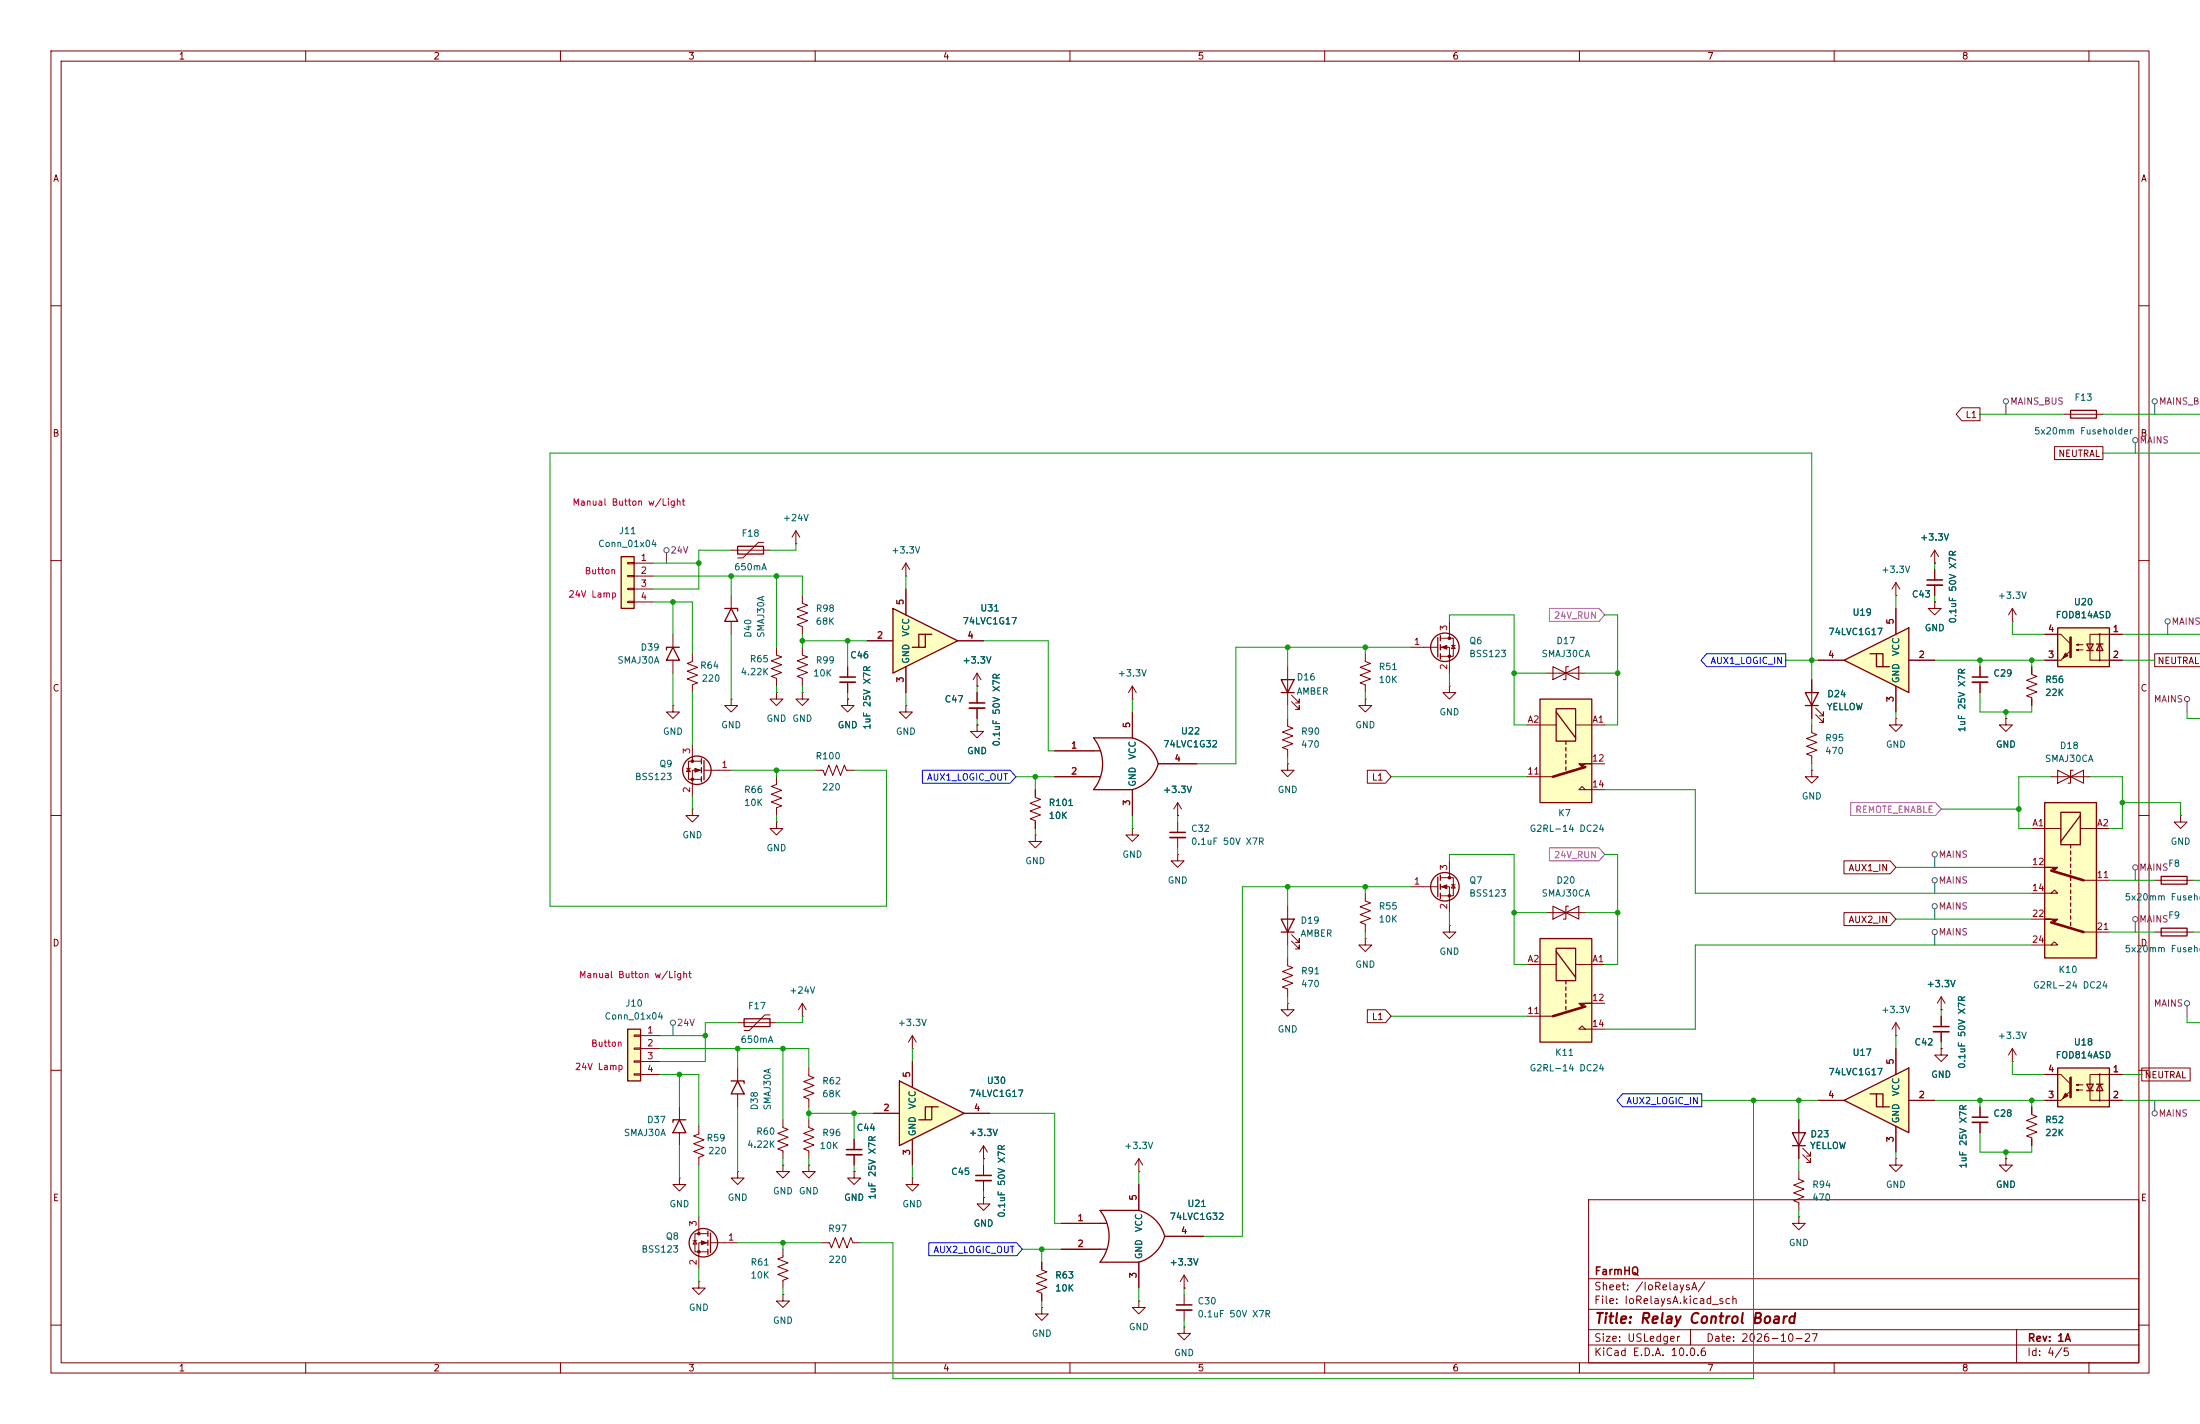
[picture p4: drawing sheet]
<svg xmlns="http://www.w3.org/2000/svg" width="432mm" height="279mm" viewBox="0 0 432 279" stroke-linecap="round" stroke-linejoin="round" font-family="sans-serif">
<g fill="none" stroke="#840000" stroke-width=".2">
<path d="M10 10h411.8v259.4h-411.8zM12 12h407.8v255.4h-407.8zM60 10v2M110 10v2M160 10v2M210 10v2M260 10v2M310 10v2M360 10v2M410 10v2M10 60h2M419.8 60h2"/>
<path d="M10 110h2M156.2 106.7h.1M156.2 104.1l.8 1.3M156.2 104.1l-.8 1.3M156.2 104.1v2.6M157.5 116.8v1.6l1 .3-2 .8 2 .8-2 .7 2 .8-2 .8 1 .3v1.6M419.8 110h2M10 160h2M419.8 160h2M152.4 161.3v1.3h-1.3l1.3 1.2 1.3-1.2h-1.3M152.4 161.3h.1M203.2 163.8v1.3h1.3l-1.3 1.3-1.3-1.3h1.3"/>
<path d="M203.2 163.8h.1M10 210h2M158.7 219.7v1.5l1.1 .4-2.1 .8 2.1 .7-2.1 .8 2.1 .8-2.1 .7 1 .4v1.5M419.8 210h2M158.7 228.6v1.3h1.3l-1.3 1.2-1.2-1.2h1.2M158.7 228.6h.1M167.6 229.9v1.2h-1.2l1.2 1.3 1.3-1.3h-1.3M167.6 229.9h.1M167.6 223.5v2.1M167.6 226.6v2M311.8 235.4h108v32h-108zM10 260h2"/>
<path d="M161.3 243.8h1.5l.4 1.1 .8-2.1 .7 2.1 .8-2.1 .7 2.1 .8-2.1 .4 1h1.5M311.8 256.9h108M311.8 250.9h108M419.8 260h2M60 267.4v2M110 267.4v2M160 267.4v2M210 267.4v2M260 267.4v2M310 267.4v2M311.8 263.9h108M311.8 260.9h108"/>
<path d="M331.8 260.9v3M360 267.4v2M395.8 260.9v6.5M410 267.4v2"/>
</g>
<path d="M166.1 225.6h3.1" fill="none" stroke="#840000" stroke-width=".3"/>
<path d="M166.1 226.6h3.1" fill="none" stroke="#840000" stroke-width=".33"/>
<path d="M123.2 201.9h2.5v10.2h-2.5z" fill="#ffffc2"/>
<path d="M146 199.9h5.1v1.5h-5.1zM123.2 201.9h2.5v10.2h-2.5z" fill="none" stroke="#840000" stroke-width=".25"/>
<g fill="none" stroke="#840000" stroke-width=".2">
<path d="M166.4 130.8v2M166.4 133.9v2M151.1 199.1h-1l-3 3.1h-1.1M157.5 199.4h.1M157.5 196.9l.7 1.2M157.5 196.9l-.8 1.2M157.5 196.9v2.5M124.5 203.1h1.2v.2h-1.2zM124.5 205.6h1.2v.3h-1.2zM124.5 208.2h1.2v.2h-1.2zM124.5 210.7h1.2v.2h-1.2zM125.7 203.2h3.8"/>
<path d="M125.7 205.7h3.8M125.7 208.3h3.8M125.7 210.8h3.8M144.8 200.7h7.6M158.7 209.6v1.5l1.1 .4-2.1 .7 2.1 .8-2.1 .7 2.1 .8-2.1 .8 1 .3v1.6M179.1 231.1v1.3h-1.3l1.3 1.3 1.2-1.3h-1.2M179.1 231.1h.1M193 227.3h.1M193 224.8l.8 1.3M193 224.8l-.7 1.3M193 224.8v2.5M193 228.6v2"/>
<path d="M193 231.6v2.1"/>
</g>
<path d="M164.8 132.8h3.1M191.5 230.6h3.1" fill="none" stroke="#840000" stroke-width=".3"/>
<path d="M164.8 133.9h3.1M191.5 231.6h3.1" fill="none" stroke="#840000" stroke-width=".33"/>
<g fill="#ffffc2">
<path d="M176.5 212.1l12.7 6.3-12.7 6.4z"/>
<path d="M181.6 217.2v2.5h-1.3l2.6-2.5z"/>
<path d="M182.9 217.2h1.2l-2.5 2.5h1.3z"/>
</g>
<path d="M176.5 212.1l12.7 6.3-12.7 6.4zM182.9 217.2h-1.3v2.5h-1.3M184.1 217.2h-1.2v2.5h-1.3" fill="none" stroke="#840000" stroke-width=".25"/>
<g fill="none" stroke="#840000" stroke-width=".2">
<path d="M177.8 138.4v1.3h-1.3l1.3 1.3 1.3-1.3h-1.3M177.8 138.4h.1M191.8 135.9v2M191.8 138.9v2.1M231.1 157.5l-.7 1.3M231.1 157.5l.8 1.3M231.1 157.5v2.5M231.1 160h.1M231.1 167.6v1.3h1.3l-1.3 1.3-1.2-1.3h1.2M231.1 167.6h.1M268 175.3v1.5l1 .4-2 .7 2 .8-2 .8 2 .7-2 .8 1 .4v1.5M252.7 196.9v1.2h1.3l-1.3 1.3-1.2-1.3h1.2"/>
<path d="M252.7 196.9h.1M268 184.2v1.2h1.2l-1.2 1.3-1.3-1.3h1.3M268 184.2h.1M171.4 218.4h5.1M179.1 208.3v5.1M189.2 218.4h5.1M179.1 223.5v5.1M193 235v1.2h-1.2l1.2 1.3 1.3-1.3h-1.3M193 235h.1M223.5 229.9h.1M223.5 227.3l-.7 1.3M223.5 227.3l.8 1.3"/>
<path d="M223.5 227.3v2.6M204.5 256.5v1.3h1.2l-1.2 1.3-1.3-1.3h1.3M204.5 256.5h.1"/>
</g>
<path d="M190.2 137.9h3.1" fill="none" stroke="#840000" stroke-width=".3"/>
<path d="M190.2 138.9h3.1" fill="none" stroke="#840000" stroke-width=".33"/>
<g fill="#ffffc2">
<path d="M215.9 240h1.3z"/>
<path d="M215.9 245.1h1.3z"/>
</g>
<path d="M215.9 237.5h7.6M215.9 247.7h7.6" fill="none" stroke="#ffffc2" stroke-width=".2"/>
<g fill="none" stroke="#840000" stroke-width=".25">
<path d="M251.5 133.4h2.5l-1.3 2.5zM251.5 135.9h2.5M137.7 148.8v1.1M137.7 150.6v1M137.7 152.4v1M138.2 149.2v3.8M251.5 180.3h2.5l-1.3 2.6zM251.5 182.9h2.5M133.3 219.7l1.3 2.6h-2.5zM134.6 219.7h-2.5v.5M143.5 212.1h2.5v.5M144.8 212.1l1.2 2.5h-2.5z"/>
<path d="M215.9 237.5h7.6a7.1 7.1 0 0 1 5.1 5.1 7.4 7.4 0 0 1-5.1 5.1h-7.6a8.1 8.1 0 0 0 0-10.2zM138.9 241.6v1M138.9 243.3v1M138.9 245.1v1M139.4 241.9v3.8M215.9 240h1.3M215.9 245.1h1.3"/>
<circle cx="136.8" cy="151.1" r="2.79"/>
<circle cx="138" cy="243.8" r="2.79"/>
</g>
<g fill="none" stroke="#840000" stroke-width=".2">
<path d="M132.1 138.4v1.3h1.2l-1.2 1.3-1.3-1.3h1.3M132.1 138.4h.1M143.5 137.2v1.2h1.3l-1.3 1.3-1.3-1.3h1.3M143.5 137.2h.1M152.4 135.9v1.3h1.3l-1.3 1.2-1.3-1.2h1.3M152.4 135.9h.1M152.4 127v1.5l1 .4-2 .8 2 .7-2 .8 2 .8-2 .7 1 .4v1.5M157.5 135.9v1.3h1.2l-1.2 1.2-1.3-1.2h1.3M157.5 135.9h.1M157.5 127v1.5l1 .4-2 .8 2 .7-2 .8 2 .8-2 .7 1 .4v1.5M166.4 137.2v1.2h-1.3l1.3 1.3 1.2-1.3h-1.2M166.4 137.2h.1"/>
<path d="M191.8 134.6h.1M191.8 132.1l.7 1.3M191.8 132.1l-.8 1.3M191.8 132.1v2.5M222.2 137.2h.1M222.2 134.6l-.7 1.3M222.2 134.6l.8 1.3M222.2 134.6v2.6M252.7 130.8v7.6M253.5 137.7l1.5 1.5v-.8v.8h-.7M253.5 136.4l1.5 1.5v-.7v.7h-.7M268 137.2v1.2h1.2l-1.2 1.3-1.3-1.3h1.3"/>
<path d="M268 137.2h.1M268 128.3v1.5l1 .4-2 .7 2 .8-2 .8 2 .7-2 .8 1 .4v1.5M134.7 150.7h.8M135.1 150.7l.4 .7h-.8zM135.9 158.8v1.2h-1.3l1.3 1.3 1.3-1.3h-1.3M135.9 158.8h.1M135.9 146.1v3.3M137.7 149.4h-2.6v3.5h2.6M137.7 151.1h-1.8v5.1M138.2 151.1h5.3M152.4 152.4v1.5l-1 .4 2 .8-2 .7 2 .8-2 .8 2 .7-1 .4v1.5M160 151.1h1.5l.4 1 .8-2 .7 2 .8-2 .8 2 .7-2 .4 1h1.5"/>
<path d="M191.8 142.2v1.3h-1.3l1.3 1.3 1.2-1.3h-1.2M191.8 142.2h.1M203.2 154.9v1.6l1 .3-2 .8 2 .8-2 .7 2 .8-2 .8 1 .3v1.6M252.7 149.9v1.2h1.3l-1.3 1.3-1.2-1.3h1.2M252.7 149.9h.1M252.7 141v1.5l1 .4-2 .7 2 .8-2 .8 2 .7-2 .8 1 .4v1.5M222.2 162.6v1.2h1.3l-1.3 1.3-1.2-1.3h1.2M222.2 162.6h.1M231.1 161.3v2M231.1 164.3v2.1M252.7 177.8v7.6M252.7 188v1.5l1 .4-2 .7 2 .8-2 .8 2 .7-2 .8 1 .4v1.5"/>
<path d="M253.5 184.7l1.5 1.5v-.8v.8h-.7M253.5 183.4l1.5 1.5v-.7v.7h-.7M133.3 217.2v2.5M144.8 209.6v2.5M144.8 214.6v2.6M153.7 219.7v1.5l1 .4-2 .8 2 .7-2 .8 2 .8-2 .7 1 .4v1.5M179.1 205.7h.1M179.1 203.2l.7 1.3M179.1 203.2l-.8 1.3M179.1 203.2v2.5M133.3 231.1v1.3h1.3l-1.3 1.3-1.2-1.3h1.2M133.3 231.1h.1"/>
<path d="M133.3 222.3v2.5M137.2 221v1.5l-1.1 .4 2.1 .7-2.1 .8 2.1 .8-2.1 .7 2.1 .8-1 .4v1.5M137.2 238.8v3.3M144.8 229.9v1.2h1.2l-1.2 1.3-1.3-1.3h1.3M144.8 229.9h.1M153.7 228.6v1.3h1.2l-1.2 1.2-1.3-1.2h1.3M153.7 228.6h.1M223.5 232.4v5.1M136 243.5h.8M136.4 243.5l.4 .6h-.8zM137.2 251.5v1.2h-1.3l1.3 1.3 1.2-1.3h-1.2M137.2 251.5h.1"/>
<path d="M138.9 242.1h-2.5v3.5h2.5M138.9 243.8h-1.7v5.1M139.4 243.8h5.4M153.7 254v1.3h-1.3l1.3 1.2 1.2-1.2h-1.2M153.7 254h.1M153.7 245.1v1.5l-1 .4 2 .8-2 .7 2 .8-2 .8 2 .7-1 .4v1.5M204.5 247.7v1.5l1 .4-2 .7 2 .8-2 .7 2 .8-2 .8 1 .3v1.6M208.3 240h7.6M208.3 245.1h7.6M223.5 255.3v1.2h1.3l-1.3 1.3-1.3-1.3h1.3M223.5 255.3h.1M223.5 247.7v5"/>
<path d="M228.6 242.6h7.6M232.4 252.7h.1M232.4 250.2l-.8 1.3M232.4 250.2l.8 1.3M232.4 250.2v2.5"/>
</g>
<g fill="#840000" stroke="#840000" stroke-width=".2">
<path d="M136.4 150.7l1 .4-1 .4z"/>
<path d="M137.7 243.5l1 .3-1 .4z"/>
<circle cx="135.9" cy="149.4" r=".25"/>
<circle cx="135.9" cy="152.9" r=".25"/>
<circle cx="137.2" cy="242.1" r=".25"/>
<circle cx="137.2" cy="245.6" r=".25"/>
</g>
<path d="M229.6 163.3h3.1" fill="none" stroke="#840000" stroke-width=".3"/>
<path d="M229.6 164.3h3.1" fill="none" stroke="#840000" stroke-width=".33"/>
<path d="M121.9 109.2h2.6v10.2h-2.6z" fill="#ffffc2"/>
<path d="M121.9 109.2h2.6v10.2h-2.6z" fill="none" stroke="#840000" stroke-width=".25"/>
<path d="M123.2 110.4h1.3v.2h-1.3zM123.2 112.9h1.3v.3h-1.3zM123.2 115.4h1.3v.3h-1.3zM123.2 118h1.3v.2h-1.3zM124.5 110.5h3.8M124.5 113h3.8M124.5 115.6h3.8M124.5 118.1h3.8" fill="none" stroke="#840000" stroke-width=".2"/>
<g fill="#ffffc2">
<path d="M214.6 147.3h1.3z"/>
<path d="M214.6 152.4h1.3z"/>
</g>
<path d="M214.6 144.8h7.6M214.6 154.9h7.6" fill="none" stroke="#ffffc2" stroke-width=".2"/>
<path d="M142.2 119.4h2.6v.5M143.5 119.4l1.3 2.5h-2.6zM144.8 107.2h5.1v1.5h-5.1zM132.1 127l1.2 2.5h-2.5zM133.3 127h-2.5v.5M214.6 144.8h7.6a7.1 7.1 0 0 1 5.1 5.1 7.4 7.4 0 0 1-5.1 5h-7.6a8.1 8.1 0 0 0 0-10.1zM214.6 147.3h1.3M214.6 152.4h1.3" fill="none" stroke="#840000" stroke-width=".25"/>
<g fill="none" stroke="#840000" stroke-width=".2">
<path d="M143.5 108h7.6M143.5 116.8v2.6M149.9 106.4h-1.1l-3 3.1h-1M177.8 113h.1M177.8 110.5l.8 1.3M177.8 110.5l-.8 1.3M177.8 110.5v2.5M132.1 124.5v2.5M132.1 129.5v2.6M135.9 128.3v1.5l-1 .4 2 .7-2 .8 2 .8-2 .7 2 .8-1 .4v1.5M143.5 121.9v2.6M222.2 139.7v5.1"/>
<path d="M207 147.3h7.6M207 152.4h7.6M222.2 154.9v5.1M227.3 149.9h7.6M232.4 254v2M232.4 257v2.1M232.4 260.4v1.2h1.3l-1.3 1.3-1.3-1.3h1.3M232.4 260.4h.1"/>
</g>
<path d="M230.9 256h3" fill="none" stroke="#840000" stroke-width=".3"/>
<path d="M230.9 257h3" fill="none" stroke="#840000" stroke-width=".33"/>
<g fill="#ffffc2">
<path d="M175.3 119.4l12.7 6.3-12.7 6.4z"/>
<path d="M180.3 124.5h1.3l-2.5 2.5h1.2z"/>
<path d="M181.6 124.5v2.5h-1.3l2.6-2.5z"/>
</g>
<path d="M175.3 119.4l12.7 6.3-12.7 6.4zM181.6 124.5h-1.3v2.5h-1.2M182.9 124.5h-1.3v2.5h-1.3M354.3 135.9h2.6l-1.3 2.5zM354.3 138.4h2.6" fill="none" stroke="#840000" stroke-width=".25"/>
<g fill="none" stroke="#840000" stroke-width=".2">
<path d="M177.8 115.6v5.1M395 119.4l-.8 1.3M395 119.4l.7 1.3M395 119.4v2.5M170.2 125.7h5.1M177.8 130.8v5.1M188 125.7h5M355.6 133.4v7.6M356.4 138.9l1.5 1.6v-.8v.8h-.8M388.6 130.8v2M388.6 133.9v2M395 121.9h.1"/>
<path d="M356.4 140.2l1.5 1.5v-.7v.7h-.8M393.7 141v1.2h1.3l-1.3 1.3-1.3-1.3h1.3M393.7 141h.1"/>
</g>
<path d="M387.1 132.8h3" fill="none" stroke="#840000" stroke-width=".3"/>
<path d="M387.1 133.9h3" fill="none" stroke="#840000" stroke-width=".33"/>
<g fill="#ffffc2">
<path d="M361.9 129.5l12.7-6.3v12.7z"/>
<path d="M368.3 128.3h1.3v2.5h1.2z"/>
<path d="M367 128.3l2.6 2.5h-1.3v-2.5z"/>
</g>
<path d="M361.9 129.5l12.7-6.3v12.7zM367 128.3h1.3v2.5h1.3M368.3 128.3h1.3v2.5h1.2" fill="none" stroke="#840000" stroke-width=".25"/>
<g fill="none" stroke="#840000" stroke-width=".2">
<path d="M372.1 116.8h.1M372.1 114.3v2.5M372.1 119.4v5.1M372.1 114.3l-.8 1.3M372.1 114.3l.8 1.3M379.7 110.5h.1M379.7 118.1v1.3h1.3l-1.3 1.3-1.2-1.3h1.2M379.7 118.1h.1M379.7 108l-.7 1.2M379.7 108l.8 1.2M379.7 108v2.5M379.7 111.8v2"/>
<path d="M379.7 114.8v2M356.9 129.5h5M372.1 134.6v5.1M374.6 129.5h5.1M355.6 142.2v1.6l1 .3-2 .8 2 .8-2 .7 2 .8-2 .8 1 .3v1.6M355.6 151.1v1.3h1.3l-1.3 1.3-1.3-1.3h1.3M355.6 151.1h.1M372.1 141v1.2h1.3l-1.3 1.3-1.3-1.3h1.3M372.1 141h.1M388.6 217.2v2M398.8 217.2v1.5l1 .4-2 .7 2 .8-2 .8 2 .7-2 .8 1 .4v1.5M388.6 220.2v2.1"/>
<path d="M393.7 227.3v1.3h1.3l-1.3 1.3-1.3-1.3h1.3M393.7 227.3h.1"/>
</g>
<path d="M378.2 113.8h3.1M387.1 219.2h3" fill="none" stroke="#840000" stroke-width=".3"/>
<path d="M378.2 114.8h3.1M387.1 220.2h3" fill="none" stroke="#840000" stroke-width=".33"/>
<path d="M403.9 209.6h10.1v7.6h-10.1z" fill="#ffffc2"/>
<path d="M403.9 209.6h10.1v7.6h-10.1zM409.6 212.7h1.2l-.6 1.3zM409.6 214h1.2M411.5 212.7h1.2M412.1 212.7l.6 1.3h-1.2zM351.8 222.3h2.5l-1.2 2.5zM351.8 224.8h2.5" fill="none" stroke="#840000" stroke-width=".25"/>
<g fill="none" stroke="#840000" stroke-width=".2">
<path d="M353.1 219.7v7.6M381 205.7v1.3h1.3l-1.3 1.3-1.3-1.3h1.3M381 205.7h.1M395 208.3h.1M395 205.7l-.8 1.3M395 205.7l.7 1.3M395 205.7v2.6M401.3 210.8h3.2l1.9 1.9M401.3 215.9h3.2M407.5 212.9l.4-.2v.3l-.4-.1h1.3M407.5 213.9l.4-.2v.3l-.4-.1h1.3M412.1 210.8v5.1"/>
<path d="M416.6 210.8h-6.4v5.1h6.4M353.8 226.6l1.5 1.5v-.8v.8h-.7M353.8 225.3l1.5 1.5v-.7v.7h-.7"/>
<circle cx="412.1" cy="215.9" r=".13"/>
<circle cx="412.1" cy="210.8" r=".13"/>
</g>
<path d="M406.4 211.5v3.8" fill="none" stroke="#840000" stroke-width=".51"/>
<g fill="#840000" stroke="#840000" stroke-width=".2">
<path d="M405.4 214.5l.5 .5-1 .5z"/>
<path d="M404.5 215.9l1.9-1.9z"/>
</g>
<g fill="#ffffc2">
<path d="M361.9 215.9l12.7-6.3v12.7z"/>
<path d="M368.3 214.6l2.5 2.6h-1.2v-2.6z"/>
<path d="M367 214.6l2.6 2.6h-1.3v-2.6z"/>
</g>
<path d="M424.2 172h5.1v1.5h-5.1zM361.9 215.9l12.7-6.3v12.7zM367 214.6h1.3v2.6h1.3M368.3 214.6h1.3v2.6h1.2" fill="none" stroke="#840000" stroke-width=".25"/>
<g fill="none" stroke="#840000" stroke-width=".2">
<path d="M422.9 172.7h7.6M381 198.1h.1M381 195.6l-.8 1.3M381 195.6l.8 1.3M381 195.6v2.5M381 199.4v2M356.9 215.9h5M372.1 203.2h.1M372.1 200.7v2.5M372.1 205.7v5.1M372.1 200.7l-.8 1.2M372.1 200.7l.8 1.2"/>
<path d="M374.6 215.9h5.1M381 202.4v2.1M353.1 238.8v1.2h1.2l-1.2 1.3-1.3-1.3h1.3M353.1 238.8h.1M353.1 229.9v1.5l1 .4-2.1 .7 2.1 .8-2.1 .8 2.1 .7-2.1 .8 1.1 .4v1.5M372.1 227.3v1.3h1.3l-1.3 1.3-1.3-1.3h1.3M372.1 227.3h.1M372.1 221v5.1"/>
</g>
<path d="M379.5 201.4h3" fill="none" stroke="#840000" stroke-width=".3"/>
<path d="M379.5 202.4h3" fill="none" stroke="#840000" stroke-width=".33"/>
<path d="M401.3 157.5h10.2v30.5h-10.2z" fill="#ffffc2"/>
<g fill="none" stroke="#840000" stroke-width=".25">
<path d="M401.3 157.5h10.2v30.5h-10.2zM404.5 159.4h3.8v6.3h-3.8zM406.4 165.7v.7M406.4 167v.6M406.4 168.3v.6M406.4 169.5v.7M406.4 170.8v.7M406.4 172.1v.6M406.4 173.4v.6M406.4 174.6v.7M406.4 175.9v.6M406.4 177.2v.6"/>
<path d="M406.4 178.4v.7M406.4 179.7v.6M408.3 160l-3.8 5.1M406.4 181v.6M424.2 182.1h5.1v1.5h-5.1z"/>
</g>
<g fill="none" stroke="#840000" stroke-width=".2">
<path d="M303.5 179.1h7.6M304.8 177.8l2.5 1.3-2.5 1.2zM307.3 179.1l2.6-1.3v2.5zM307.8 177.8h-.5v2.5h-.5M398.8 175.3h5.1l-.7-.7-.6 .7M398.8 162.6h5.7M398.8 170.2h2.5M408.3 162.6h5.7M408.9 172.7h5.1M428 160v1.3h1.3l-1.3 1.3-1.3-1.3h1.3M428 160h.1M398.8 185.4h5.1l-.7-.6-.6 .6"/>
<path d="M398.8 180.3h2.5M408.9 182.9h5.1M422.9 182.9h7.6"/>
</g>
<g fill="#840000" stroke="#840000" stroke-width=".2">
<path d="M401.3 170.2h2.6l-.7 .6-.6-.6z"/>
<path d="M401.3 180.3h2.6l-.7 .7-.6-.7z"/>
</g>
<path d="M402.6 170.8l6.3 1.9M402.6 181l6.3 1.9" fill="none" stroke="#840000" stroke-width=".51"/>
<path d="M302.3 184.2h10.1v20.3h-10.1z" fill="#ffffc2"/>
<path d="M284.5 181.6v1.3h1.2l-1.2 1.3-1.3-1.3h1.3M284.5 181.6h.1M299.7 189.2h5.7M299.7 199.4h5.1M309.2 189.2h5.8M312.4 196.9h2.6M311.1 201.9l-.6-.6-.6 .6h5.1" fill="none" stroke="#840000" stroke-width=".2"/>
<path d="M302.3 184.2h10.1v20.3h-10.1zM305.4 186.1h3.8v6.3h-3.8zM305.4 186.7l3.8 5.1M307.3 192.4v.6M307.3 193.7v.6M307.3 194.9v.7M307.3 196.2v.7M307.3 197.5v.6" fill="none" stroke="#840000" stroke-width=".25"/>
<path d="M309.9 196.9h2.5h-1.3l-.6 .6z" fill="#840000" stroke="#840000" stroke-width=".2"/>
<path d="M311.1 197.5l-6.3 1.9" fill="none" stroke="#840000" stroke-width=".51"/>
<path d="M302.3 137.2h10.1v20.3h-10.1z" fill="#ffffc2"/>
<g fill="none" stroke="#840000" stroke-width=".2">
<path d="M405.1 81.3h7.6M276.9 127h5.3M282.7 125.2h2.5v3.6h-2.5M282.7 127h1.8v5.1M284.5 134.6v1.3h1.2l-1.2 1.3-1.3-1.3h1.3M284.5 134.6h.1M284.5 121.9v3.3M284.9 126.6h.7M285.2 126.6l.4 .7h-.7zM303.5 132.1h7.6M304.8 130.8l2.5 1.3-2.5 1.3zM307.3 132.1l2.6-1.3v2.6z"/>
<path d="M307.8 130.8h-.5v2.6h-.5M398.8 130.8v1.5l1 .4-2 .8 2 .7-2 .8 2 .8-2 .7 1 .4v1.5M299.7 142.2h5.7M299.7 152.4h5.1M309.2 142.2h5.8M311.1 154.9l-.6-.6-.6 .6h5.1M312.4 149.9h2.6M402.6 152.4h7.6M403.9 151.1l2.5 1.3-2.5 1.3zM406.4 152.4l2.5-1.3v2.6zM406.9 151.1h-.5v2.6h-.5M276.9 174h5.3"/>
<path d="M282.7 172.2h2.5v3.6h-2.5M282.7 174h1.8v5.1M284.5 168.9v3.3M284.9 173.6h.7M285.2 173.6l.4 .6h-.7z"/>
</g>
<g fill="none" stroke="#840000" stroke-width=".25">
<path d="M406.4 80.5h5.1v1.5h-5.1zM282.2 125.1v3.8M282.7 124.7v1M282.7 126.5v1M282.7 128.3v1M302.3 137.2h10.1v20.3h-10.1zM305.4 139.1h3.8v6.3h-3.8zM305.4 139.7l3.8 5.1M307.3 145.4v.7M307.3 146.7v.6M307.3 148v.6M307.3 149.2v.7"/>
<path d="M307.3 150.5v.6M282.2 172.1v3.8M282.7 171.7v1M282.7 173.5v1M282.7 175.3v1"/>
<circle cx="283.6" cy="127" r="2.79"/>
<circle cx="283.6" cy="174" r="2.79"/>
</g>
<g fill="#840000" stroke="#840000" stroke-width=".2">
<path d="M309.9 149.9h2.5h-1.3l-.6 .6z"/>
<path d="M283 174l1-.4v.8z"/>
<path d="M283 127l1-.4v.8z"/>
<circle cx="284.5" cy="172.2" r=".25"/>
<circle cx="284.5" cy="175.8" r=".25"/>
<circle cx="284.5" cy="125.2" r=".25"/>
<circle cx="284.5" cy="128.8" r=".25"/>
</g>
<path d="M311.1 150.5l-6.3 1.9" fill="none" stroke="#840000" stroke-width=".51"/>
<path d="M403.9 123.2h10.1v7.6h-10.1z" fill="#ffffc2"/>
<path d="M403.9 123.2h10.1v7.6h-10.1zM409.6 126.4h1.2l-.6 1.2zM409.6 127.6h1.2M411.5 126.4h1.2M412.1 126.4l.6 1.2h-1.2z" fill="none" stroke="#840000" stroke-width=".25"/>
<g fill="none" stroke="#840000" stroke-width=".2">
<path d="M385 80h3.6v2.6h-3.6l-1.1-1.3zM403.3 87.6h9.4v2.6h-9.4zM177.8 115.6v5.1M372.1 119.4v5.1M379.7 110.5h.1M379.7 118.1h.1M379.7 111.8v2M379.7 114.8v2M166.4 137.2h.1M166.4 130.8v2M166.4 133.9v2M170.2 125.7h5.1"/>
<path d="M177.8 130.8v5.1M188 125.7h5M191.8 134.6h.1M191.8 135.9v2M191.8 138.9v2.1M222.2 139.7v5.1M355.6 133.4v2.5M355.6 138.4v2.6M356.9 129.5h5M372.1 134.6v5.1M374.6 129.5h5.1M388.6 130.8v2"/>
<path d="M388.6 133.9v2M398.8 130.8v1.3M398.8 137.2v1.2M401.3 124.5h3.2l1.9 1.9M401.3 129.5h3.2M407.5 126.5l.4-.1v.2l-.4-.1h1.3M407.5 127.5l.4-.1v.2l-.4-.1h1.3M412.1 124.5v5M416.6 124.5h-6.4v5h6.4M431.8 128.3h-8.9v2.5h8.9M191.8 142.2h.1M203.2 154.9v1.3"/>
<path d="M207 147.3h7.6M207 152.4h7.6M222.2 154.9v5.1M227.3 149.9h7.6M268.4 151.1h3.5l1.1 1.3-1.1 1.3h-3.5zM393.7 141h.1M203.2 161.3v1.3M231.1 160h.1M361.9 179.1h9.1l1.1 1.2-1.1 1.3h-9.1zM361.9 168.9h9.1l1.1 1.3-1.1 1.3h-9.1zM268.4 198.1h3.5l1.1 1.3-1.1 1.3h-3.5zM381 198.1h.1"/>
<path d="M381 199.4v2M171.4 218.4h5.1M179.1 208.3v5.1M189.2 218.4h5.1M353.1 219.7v2.6M356.9 215.9h5M372.1 205.7v5.1M374.6 215.9h5.1M381 205.7h.1M381 202.4v2.1M388.6 217.2v2M398.8 217.2v1.2"/>
<path d="M401.3 210.8h2.6M401.3 215.9h2.6M414 210.8h2.6M414 215.9h2.6M420.4 209.5h9.5v2.6h-9.5zM167.6 229.9h.1M167.6 223.5v2.1M167.6 226.6v2M179.1 223.5v5.1M193 227.3h.1M193 235h.1M193 228.6v2"/>
<path d="M193 231.6v2.1M223.5 232.4v5.1M353.1 224.8v2.5M372.1 221v5.1M388.6 220.2v2.1M393.7 227.3h.1M398.8 223.5v1.3M204.5 247.7v1.2M204.5 254v1.3M208.3 240h7.6M208.3 245.1h7.6M223.5 247.7v5"/>
<path d="M228.6 242.6h7.6M232.4 252.7h.1"/>
<circle cx="412.1" cy="129.5" r=".13"/>
<circle cx="412.1" cy="124.5" r=".13"/>
</g>
<path d="M406.4 125.1v3.8" fill="none" stroke="#840000" stroke-width=".51"/>
<g fill="#840000" stroke="#840000" stroke-width=".2">
<path d="M405.4 128.1l.5 .6-1 .5z"/>
<path d="M404.5 129.5l1.9-1.9z"/>
</g>
<g fill="none" stroke="#484848" stroke-width=".2">
<path d="M393.7 79.2v2.1M422.9 79.2v2.1M419.1 86.9v2M130.8 108.5v2M425.4 122.4v2.1M429.3 137.7v2M379.7 168.1v2.1M379.7 173.2v2.1M379.7 178.3v2M419.1 170.7v2M379.7 183.4v2M419.1 180.8v2.1"/>
<path d="M429.3 197.4v2M132.1 201.2v2M422.9 215.9v2"/>
<circle cx="393.7" cy="78.7" r=".51"/>
<circle cx="422.9" cy="78.7" r=".51"/>
<circle cx="419.1" cy="86.4" r=".51"/>
<circle cx="130.8" cy="108" r=".51"/>
<circle cx="425.4" cy="121.9" r=".51"/>
<circle cx="429.3" cy="137.2" r=".51"/>
<circle cx="379.7" cy="177.8" r=".51"/>
<circle cx="379.7" cy="167.6" r=".51"/>
<circle cx="379.7" cy="172.7" r=".51"/>
<circle cx="419.1" cy="170.2" r=".51"/>
<circle cx="379.7" cy="182.9" r=".51"/>
<circle cx="419.1" cy="180.3" r=".51"/>
<circle cx="429.3" cy="196.9" r=".51"/>
<circle cx="132.1" cy="200.7" r=".51"/>
<circle cx="422.9" cy="218.4" r=".51"/>
</g>
<path d="M335 128.3h15.5v2.5h-15.5l-1.1-1.3zM181 151.1h17.3l1.1 1.3-1.1 1.3h-17.3zM318.5 214.6h15.5v2.6h-15.5l-1.1-1.3zM182.3 243.8h17.2l1.2 1.3-1.2 1.3h-17.2z" fill="none" stroke="#00f" stroke-width=".2"/>
<path d="M304.1 119.4h9.7l1.2 1.3-1.2 1.2h-9.7zM363.3 157.5h16.6l1.1 1.3-1.1 1.2h-16.6zM304.1 166.4h9.7l1.2 1.2-1.2 1.3h-9.7z" fill="none" stroke="#c200c2" stroke-width=".2"/>
<g fill="none" stroke="#009600" stroke-width=".2">
<path d="M388.6 81.3h16.5M412.7 88.9h19.1M412.7 81.3h19.1M128.3 113h29.2v3.8M128.3 118.1h7.6v10.2M128.3 110.5h8.9M132.1 118.1v6.4M143.5 108h-6.3v7.6h-8.9M143.5 113v3.8M152.4 113v14M156.2 106.7v1.3h-5.1M177.8 113v2.6"/>
<path d="M372.1 116.8v2.6M379.7 110.5v1.3M379.7 116.8v1.3M132.1 132.1v6.3M135.9 135.9v10.2M143.5 124.5v12.7M152.4 134.6v1.3M157.5 124.5v2.5M157.5 134.6v1.3M157.5 125.7h12.7M166.4 125.7v5.1M166.4 135.9v1.3"/>
<path d="M177.8 135.9v2.5M191.8 134.6v1.3M193 125.7h12.7v21.6h1.3M222.2 137.2v2.5M252.7 127v3.8M252.7 138.4v2.6M268 127v1.3M268 135.9v1.3M276.9 127h-34.3v22.9h-7.7M284.5 121.9v-1.2h12.7v21.5h2.5M284.5 132.1v2.5M297.2 132.1h6.3"/>
<path d="M311.1 132.1h6.4M315 120.7h2.5v21.5h-2.5M350.5 129.5h6.4M355.6 133.4v-44.5h-247.7v88.9h66.1v-26.7h-6.4M372.1 139.7v1.3M379.7 129.5h21.6M388.6 129.5v1.3M388.6 135.9v3.8h10.2v-1.3M393.7 139.7v1.3M395 121.9v2.6h6.3M398.8 129.5v1.3M416.6 129.5h6.3"/>
<path d="M416.6 124.5h15.2M429.3 139.7v1.3h2.5M135.9 156.2v2.6M143.5 151.1h16.5M152.4 151.1v1.3M191.8 141v1.2M199.4 152.4h7.6M203.2 152.4v2.5M252.7 148.6v1.3M273 152.4h26.7M315 154.9h17.7v20.4h66.1M355.6 141v1.2"/>
<path d="M355.6 149.9v1.2M381 158.8h15.2M402.6 152.4h-6.4v10.2h2.6M410.2 152.4h6.4v10.2h-2.6M416.6 157.5h11.4v2.5M152.4 160v1.3M203.2 162.6v1.2M222.2 160v2.6M231.1 160v1.3M231.1 166.4v1.2M252.7 174v3.8M268 174v1.3"/>
<path d="M276.9 174h-33.1v68.6h-7.6M284.5 168.9v-1.3h12.7v21.6h2.5M284.5 179.1v2.5M297.2 179.1h6.3M311.1 179.1h6.4M315 167.6h2.5v21.6h-2.5M372.1 170.2h26.7M414 172.7h8.9M430.5 172.7h1.3M157.5 199.4v1.3h-5.1M252.7 185.4v2.6M252.7 195.6v1.3"/>
<path d="M268 182.9v1.3M273 199.4h26.7M372.1 180.3h26.7M381 198.1v1.3M398.8 185.4h-66.1v16.5h-17.7M414 182.9h8.9M429.3 199.4v1.3h2.5M430.5 182.9h1.3M129.5 205.7h29.2v3.9M129.5 210.8h7.7v10.2M129.5 203.2h8.9M133.3 210.8v6.4"/>
<path d="M144.8 205.7v3.9M144.8 217.2v12.7M144.8 200.7h-6.4v7.6h-8.9M153.7 205.7v14M158.7 218.4h12.7M158.7 217.2v2.5M167.6 218.4v5.1M179.1 205.7v2.6M194.3 218.4h12.7v21.6h1.3M334 215.9h22.9M344.2 215.9v54.6h-168.9v-26.7h-6.4M353.1 215.9v3.8"/>
<path d="M372.1 203.2v2.5M379.7 215.9h21.6M381 204.5v1.2M388.6 215.9v1.3M395 208.3v2.5h6.3M398.8 215.9v1.3M416.6 215.9h15.2M416.6 210.8h3.8M133.3 224.8v6.3M137.2 228.6v10.2M153.7 227.3v1.3M158.7 227.3v1.3"/>
<path d="M167.6 228.6v1.3M179.1 228.6v2.5M193 227.3v1.3M193 233.7v1.3M223.5 229.9v2.5M353.1 227.3v2.6M353.1 237.5v1.3M372.1 226.1v1.2M388.6 222.3v3.8h10.2v-1.3M393.7 226.1v1.2M137.2 248.9v2.6M144.8 243.8h16.5"/>
<path d="M153.7 243.8v1.3M153.7 252.7v1.3M200.7 245.1h7.6M204.5 245.1v2.6M204.5 255.3v1.2M223.5 252.7v2.6M232.4 252.7v1.3M232.4 259.1v1.3"/>
</g>
<g fill="#009600" stroke="#009600" stroke-width=".2">
<circle cx="167.6" cy="218.4" r=".46"/>
<circle cx="158.7" cy="218.4" r=".46"/>
<circle cx="268" cy="174" r=".46"/>
<circle cx="268" cy="127" r=".46"/>
<circle cx="297.2" cy="132.1" r=".46"/>
<circle cx="317.5" cy="132.1" r=".46"/>
<circle cx="144.8" cy="205.7" r=".46"/>
<circle cx="153.7" cy="243.8" r=".46"/>
<circle cx="138.4" cy="203.2" r=".46"/>
<circle cx="133.3" cy="210.8" r=".46"/>
<circle cx="153.7" cy="205.7" r=".46"/>
<circle cx="204.5" cy="245.1" r=".46"/>
<circle cx="137.2" cy="110.5" r=".46"/>
<circle cx="143.5" cy="113" r=".46"/>
<circle cx="152.4" cy="113" r=".46"/>
<circle cx="132.1" cy="118.1" r=".46"/>
<circle cx="152.4" cy="151.1" r=".46"/>
<circle cx="203.2" cy="152.4" r=".46"/>
<circle cx="252.7" cy="174" r=".46"/>
<circle cx="252.7" cy="127" r=".46"/>
<circle cx="166.4" cy="125.7" r=".46"/>
<circle cx="157.5" cy="125.7" r=".46"/>
<circle cx="388.6" cy="129.5" r=".46"/>
<circle cx="393.7" cy="139.7" r=".46"/>
<circle cx="393.7" cy="226.1" r=".46"/>
<circle cx="388.6" cy="215.9" r=".46"/>
<circle cx="398.8" cy="215.9" r=".46"/>
<circle cx="396.2" cy="158.8" r=".46"/>
<circle cx="416.6" cy="157.5" r=".46"/>
<circle cx="355.6" cy="129.5" r=".46"/>
<circle cx="317.5" cy="179.1" r=".46"/>
<circle cx="353.1" cy="215.9" r=".46"/>
<circle cx="344.2" cy="215.9" r=".46"/>
<circle cx="297.2" cy="179.1" r=".46"/>
<circle cx="398.8" cy="129.5" r=".46"/>
</g>
<text font-size="2" fill="#840000" x="312.8" y="260.2">Title: Relay Control Board</text>
<g font-size="1.5" fill="#840000">
<text x="312.8" y="250.5">FarmHQ</text>
<text x="312.8" y="256.2">File: IoRelaysA.kicad_sch</text>
<text x="312.8" y="253.5">Sheet: /IoRelaysA/</text>
<text x="312.8" y="263.6">Size: USLedger</text>
<text x="334.8" y="263.6">Date: 2026-10-27</text>
<text x="397.8" y="263.6">Rev: 1A</text>
<text x="312.8" y="266.4">KiCad E.D.A. 10.0.6</text>
<text x="397.8" y="266.4">Id: 4/5</text>
</g>
<g font-size="1.3" fill="#840000">
<text x="35" y="12">1</text>
<text x="85" y="12">2</text>
<text x="135" y="12">3</text>
<text x="185" y="12">4</text>
<text x="235" y="12">5</text>
<text x="285" y="12">6</text>
<text x="335" y="12">7</text>
<text x="385" y="12">8</text>
<text x="10.3" y="36">A</text>
<text x="420.1" y="36">A</text>
<text x="385.7" y="82.3">L1</text>
<text x="10.2" y="86">B</text>
<text x="403.9" y="90">NEUTRAL</text>
<text x="420" y="86">B</text>
<text x="423.4" y="130.6">NEUTRAL</text>
<text x="10.2" y="136">C</text>
<text x="420" y="136">C</text>
<text x="269.2" y="153.5">L1</text>
<text x="362.7" y="171.2">AUX1_IN</text>
<text x="10.2" y="186">D</text>
<text x="362.7" y="181.4">AUX2_IN</text>
<text x="420" y="186">D</text>
<text x="269.2" y="200.4">L1</text>
<text x="420.8" y="211.9">NEUTRAL</text>
<text x="10.3" y="236">E</text>
<text x="420.1" y="236">E</text>
<text x="35" y="269.4">1</text>
<text x="85" y="269.4">2</text>
<text x="135" y="269.4">3</text>
<text x="185" y="269.4">4</text>
<text x="235" y="269.4">5</text>
<text x="285" y="269.4">6</text>
<text x="335" y="269.4">7</text>
<text x="385" y="269.4">8</text>
</g>
<g font-size="1.3" fill="#840084">
<text x="394.4" y="79.7">MAINS_BUS</text>
<text x="423.6" y="79.7">MAINS_BU</text>
<text x="419.8" y="87.3">MAINS</text>
<text x="131.5" y="108.9">24V</text>
<text x="426.1" y="122.9">MAINS</text>
<text x="422.6" y="138.1">MAINS</text>
<text x="380.4" y="173.7">MAINS</text>
<text x="380.4" y="168.6">MAINS</text>
<text x="419.8" y="171.1">MAINS</text>
<text x="380.4" y="178.8">MAINS</text>
<text x="380.4" y="183.8">MAINS</text>
<text x="419.8" y="181.3">MAINS</text>
<text x="422.6" y="197.8">MAINS</text>
<text x="132.8" y="201.6">24V</text>
<text x="423.6" y="219.4">MAINS</text>
</g>
<g font-size="1.3" fill="#006464">
<text x="407.1" y="78.9">F13</text>
<text x="399.1" y="85.5">5x20mm Fuseholder</text>
<text x="117.3" y="107.6">Conn_01x04</text>
<text x="121.4" y="105.1">J11</text>
<text x="145.4" y="105.6">F18</text>
<text x="153.5" y="102.6">+24V</text>
<text x="376.8" y="106.4">+3.3V</text>
<text x="144" y="112.2">650mA</text>
<text x="174.8" y="108.9">+3.3V</text>
<text x="369.1" y="112.7">+3.3V</text>
<text x="375.1" y="117.5">C43</text>
<text x="392" y="117.8">+3.3V</text>
<text x="406.9" y="119.1">U20</text>
<text x="147.8" y="125.2" transform="rotate(-90 147.8 125.2)">D40</text>
<text x="150.3" y="125.2" transform="rotate(-90 150.3 125.2)">SMAJ30A</text>
<text x="160" y="120.3">R98</text>
<text x="160" y="122.9">68K</text>
<text x="178.8" y="125" transform="rotate(-90 178.8 125)">VCC</text>
<text x="188.8" y="122.8">74LVC1G17</text>
<text x="192.3" y="120.3">U31</text>
<text x="358.8" y="124.9">74LVC1G17</text>
<text x="363.5" y="121.1">U19</text>
<text x="377.7" y="124.2">GND</text>
<text x="384.2" y="122.4" transform="rotate(-90 384.2 122.4)">0.1uF 50V X7R</text>
<text x="403.4" y="121.6">FOD814ASD</text>
<text x="121.1" y="130.5">SMAJ30A</text>
<text x="125.6" y="128">D39</text>
<text x="137.3" y="131.5">R64</text>
<text x="147.1" y="130.2">R65</text>
<text x="160" y="130.5">R99</text>
<text x="166.8" y="129.5">C46</text>
<text x="178.8" y="130.3" transform="rotate(-90 178.8 130.3)">GND</text>
<text x="188.8" y="130.5">+3.3V</text>
<text x="270.5" y="131.8">R51</text>
<text x="288.3" y="126.7">Q6</text>
<text x="288.3" y="129.2">BSS123</text>
<text x="302.5" y="129.2">SMAJ30CA</text>
<text x="305.4" y="126.7">D17</text>
<text x="373.1" y="128.8" transform="rotate(-90 373.1 128.8)">VCC</text>
<text x="137.6" y="134.1">220</text>
<text x="145.3" y="132.8">4.22K</text>
<text x="159.5" y="133">10K</text>
<text x="219.3" y="133">+3.3V</text>
<text x="254.4" y="133.8">D16</text>
<text x="254.4" y="136.6">AMBER</text>
<text x="270.5" y="134.3">10K</text>
<text x="358.5" y="137.1">D24</text>
<text x="373.1" y="134.1" transform="rotate(-90 373.1 134.1)">GND</text>
<text x="391.1" y="133">C29</text>
<text x="401.3" y="134.3">R56</text>
<text x="401.3" y="136.9">22K</text>
<text x="141.4" y="143.2">GND</text>
<text x="150.3" y="141.9">GND</text>
<text x="155.4" y="141.9">GND</text>
<text x="164.3" y="143.2">GND</text>
<text x="171.1" y="143.3" transform="rotate(-90 171.1 143.3)">1uF 25V X7R</text>
<text x="185.3" y="138.1">C47</text>
<text x="265.9" y="143.2">GND</text>
<text x="282.4" y="140.7">GND</text>
<text x="358.4" y="139.6">YELLOW</text>
<text x="386" y="143.8" transform="rotate(-90 386 143.8)">1uF 25V X7R</text>
<text x="130" y="144.5">GND</text>
<text x="160" y="149.3">R100</text>
<text x="175.7" y="144.5">GND</text>
<text x="189.7" y="148.3">GND</text>
<text x="196.5" y="146.6" transform="rotate(-90 196.5 146.6)">0.1uF 50V X7R</text>
<text x="223.2" y="149.1" transform="rotate(-90 223.2 149.1)">VCC</text>
<text x="228.2" y="146.9">74LVC1G32</text>
<text x="231.7" y="144.4">U22</text>
<text x="255.3" y="144.5">R90</text>
<text x="255.3" y="147">470</text>
<text x="358.1" y="145.7">R95</text>
<text x="358.1" y="148.3">470</text>
<text x="370" y="147">GND</text>
<text x="391.6" y="147">GND</text>
<text x="401.3" y="149.8">SMAJ30CA</text>
<text x="404.2" y="147.3">D18</text>
<text x="124.5" y="153.4">BSS123</text>
<text x="129.3" y="150.8">Q9</text>
<text x="145.9" y="155.9">R66</text>
<text x="161.2" y="155.4">220</text>
<text x="223.2" y="154.5" transform="rotate(-90 223.2 154.5)">GND</text>
<text x="228.2" y="155.9">+3.3V</text>
<text x="250.7" y="155.9">GND</text>
<text x="145.9" y="158.4">10K</text>
<text x="205.7" y="158.4">R101</text>
<text x="205.7" y="161">10K</text>
<text x="305.7" y="160.5">K7</text>
<text x="353.5" y="157.2">GND</text>
<text x="133.8" y="164.8">GND</text>
<text x="150.3" y="167.3">GND</text>
<text x="233.7" y="163.5">C32</text>
<text x="233.7" y="166.1">0.1uF 50V X7R</text>
<text x="300.1" y="163.5">G2RL-14 DC24</text>
<text x="425.9" y="166.1">GND</text>
<text x="201.1" y="169.9">GND</text>
<text x="220.2" y="168.6">GND</text>
<text x="229.1" y="173.7">GND</text>
<text x="288.3" y="173.7">Q7</text>
<text x="305.4" y="173.7">D20</text>
<text x="425.4" y="170.4">F8</text>
<text x="270.5" y="178.8">R55</text>
<text x="288.3" y="176.2">BSS123</text>
<text x="302.5" y="176.2">SMAJ30CA</text>
<text x="416.9" y="177">5x20mm Fusehol</text>
<text x="255.2" y="181.6">D19</text>
<text x="255.2" y="184.1">AMBER</text>
<text x="270.5" y="181.3">10K</text>
<text x="425.4" y="180.5">F9</text>
<text x="255.3" y="191.5">R91</text>
<text x="265.9" y="190.2">GND</text>
<text x="282.4" y="187.7">GND</text>
<text x="403.9" y="191.2">K10</text>
<text x="416.9" y="187.1">5x20mm Fusehol</text>
<text x="122.6" y="197.8">J10</text>
<text x="154.8" y="195.3">+24V</text>
<text x="255.3" y="194">470</text>
<text x="378" y="194">+3.3V</text>
<text x="398.9" y="194.3">G2RL-24 DC24</text>
<text x="118.6" y="200.4">Conn_01x04</text>
<text x="146.7" y="198.3">F17</text>
<text x="176.1" y="201.6">+3.3V</text>
<text x="250.7" y="202.9">GND</text>
<text x="369.1" y="199.1">+3.3V</text>
<text x="145.3" y="204.9">650mA</text>
<text x="305.1" y="207.5">K11</text>
<text x="363.5" y="207.5">U17</text>
<text x="375.7" y="205.4">C42</text>
<text x="386" y="209.8" transform="rotate(-90 386 209.8)">0.1uF 50V X7R</text>
<text x="392" y="204.2">+3.3V</text>
<text x="403.4" y="208">FOD814ASD</text>
<text x="406.9" y="205.4">U18</text>
<text x="161.3" y="213.1">R62</text>
<text x="161.3" y="215.6">68K</text>
<text x="190.1" y="215.5">74LVC1G17</text>
<text x="193.6" y="213">U30</text>
<text x="300.1" y="210.5">G2RL-14 DC24</text>
<text x="358.8" y="211.3">74LVC1G17</text>
<text x="373.1" y="215.2" transform="rotate(-90 373.1 215.2)">VCC</text>
<text x="378.9" y="211.8">GND</text>
<text x="126.9" y="220.7">D37</text>
<text x="149" y="217.9" transform="rotate(-90 149 217.9)">D38</text>
<text x="151.6" y="217.9" transform="rotate(-90 151.6 217.9)">SMAJ30A</text>
<text x="180" y="217.7" transform="rotate(-90 180 217.7)">VCC</text>
<text x="373.1" y="220.5" transform="rotate(-90 373.1 220.5)">GND</text>
<text x="391.1" y="219.4">C28</text>
<text x="401.3" y="220.7">R52</text>
<text x="122.3" y="223.2">SMAJ30A</text>
<text x="138.6" y="224.2">R59</text>
<text x="138.9" y="226.8">220</text>
<text x="146.5" y="225.5">4.22K</text>
<text x="148.3" y="223">R60</text>
<text x="160.8" y="225.8">10K</text>
<text x="161.3" y="223.2">R96</text>
<text x="168" y="222.2">C44</text>
<text x="180" y="223" transform="rotate(-90 180 223)">GND</text>
<text x="190.1" y="223.2">+3.3V</text>
<text x="220.6" y="225.8">+3.3V</text>
<text x="355.1" y="225.8">YELLOW</text>
<text x="355.2" y="223.5">D23</text>
<text x="401.3" y="223.2">22K</text>
<text x="186.6" y="230.8">C45</text>
<text x="355.6" y="233.4">R94</text>
<text x="370" y="233.4">GND</text>
<text x="386.3" y="229.4" transform="rotate(-90 386.3 229.4)">1uF 25V X7R</text>
<text x="391.6" y="233.4">GND</text>
<text x="131.3" y="237.2">GND</text>
<text x="142.7" y="235.9">GND</text>
<text x="151.6" y="234.6">GND</text>
<text x="156.7" y="234.6">GND</text>
<text x="165.6" y="235.9">GND</text>
<text x="172.2" y="235.5" transform="rotate(-90 172.2 235.5)">1uF 25V X7R</text>
<text x="177" y="237.2">GND</text>
<text x="197.6" y="239" transform="rotate(-90 197.6 239)">0.1uF 50V X7R</text>
<text x="229.5" y="239.7">74LVC1G32</text>
<text x="232.9" y="237.1">U21</text>
<text x="355.6" y="235.9">470</text>
<text x="130.6" y="243.5">Q8</text>
<text x="162.4" y="242">R97</text>
<text x="191" y="241">GND</text>
<text x="224.5" y="241.9" transform="rotate(-90 224.5 241.9)">VCC</text>
<text x="351" y="244.8">GND</text>
<text x="125.8" y="246.1">BSS123</text>
<text x="147.2" y="248.6">R61</text>
<text x="147.2" y="251.2">10K</text>
<text x="162.5" y="248.1">220</text>
<text x="207" y="251.2">R63</text>
<text x="224.5" y="247.2" transform="rotate(-90 224.5 247.2)">GND</text>
<text x="229.4" y="248.6">+3.3V</text>
<text x="135.1" y="257.5">GND</text>
<text x="207" y="253.7">10K</text>
<text x="234.9" y="256.2">C30</text>
<text x="151.6" y="260">GND</text>
<text x="202.4" y="262.6">GND</text>
<text x="221.5" y="261.3">GND</text>
<text x="234.9" y="258.8">0.1uF 50V X7R</text>
<text x="230.3" y="266.4">GND</text>
</g>
<g font-size="1.3" fill="#f00">
<text x="112.3" y="99.5">Manual Button w/Light</text>
<text x="114.6" y="113">Button</text>
<text x="111.5" y="117.6">24V Lamp</text>
<text x="113.5" y="192.2">Manual Button w/Light</text>
<text x="115.9" y="205.7">Button</text>
<text x="112.7" y="210.3">24V Lamp</text>
</g>
<g font-size="1.3" fill="#a90000">
<text x="125.6" y="110.4">1</text>
<text x="125.6" y="112.9">2</text>
<text x="125.6" y="115.4">3</text>
<text x="125.6" y="118">4</text>
<text x="177.7" y="118.8" transform="rotate(-90 177.7 118.8)">5</text>
<text x="172" y="125.6">2</text>
<text x="189.8" y="125.6">4</text>
<text x="284.3" y="123.9" transform="rotate(-90 284.3 123.9)">3</text>
<text x="372" y="122.7" transform="rotate(-90 372 122.7)">5</text>
<text x="401.9" y="124.3">4</text>
<text x="414.6" y="124.3">1</text>
<text x="277.4" y="126.9">1</text>
<text x="284.3" y="131.5" transform="rotate(-90 284.3 131.5)">2</text>
<text x="358.7" y="129.4">4</text>
<text x="376.5" y="129.4">2</text>
<text x="401.9" y="129.4">3</text>
<text x="414.6" y="129.4">2</text>
<text x="177.7" y="134.1" transform="rotate(-90 177.7 134.1)">3</text>
<text x="372" y="137.9" transform="rotate(-90 372 137.9)">3</text>
<text x="222.1" y="143" transform="rotate(-90 222.1 143)">5</text>
<text x="299.7" y="142.1">A2</text>
<text x="312.4" y="142.1">A1</text>
<text x="135.8" y="148.1" transform="rotate(-90 135.8 148.1)">3</text>
<text x="210.1" y="147.2">1</text>
<text x="230.4" y="149.7">4</text>
<text x="312.4" y="149.7">12</text>
<text x="135.8" y="155.7" transform="rotate(-90 135.8 155.7)">2</text>
<text x="141.5" y="151">1</text>
<text x="210.1" y="152.3">2</text>
<text x="299.7" y="152.3">11</text>
<text x="312.4" y="154.8">14</text>
<text x="222.1" y="158.2" transform="rotate(-90 222.1 158.2)">3</text>
<text x="398.8" y="162.4">A1</text>
<text x="411.5" y="162.4">A2</text>
<text x="277.4" y="173.9">1</text>
<text x="284.3" y="170.9" transform="rotate(-90 284.3 170.9)">3</text>
<text x="398.7" y="170">12</text>
<text x="411.4" y="172.6">11</text>
<text x="284.3" y="178.5" transform="rotate(-90 284.3 178.5)">2</text>
<text x="398.7" y="175.1">14</text>
<text x="398.7" y="180.2">22</text>
<text x="398.7" y="185.3">24</text>
<text x="411.4" y="182.7">21</text>
<text x="299.7" y="189.1">A2</text>
<text x="312.4" y="189.1">A1</text>
<text x="312.4" y="196.7">12</text>
<text x="126.9" y="203.1">1</text>
<text x="299.7" y="199.3">11</text>
<text x="312.4" y="201.8">14</text>
<text x="126.9" y="205.6">2</text>
<text x="126.9" y="208.1">3</text>
<text x="372" y="209" transform="rotate(-90 372 209)">5</text>
<text x="126.9" y="210.7">4</text>
<text x="178.9" y="211.6" transform="rotate(-90 178.9 211.6)">5</text>
<text x="358.7" y="215.8">4</text>
<text x="376.5" y="215.8">2</text>
<text x="401.9" y="215.8">3</text>
<text x="401.9" y="210.7">4</text>
<text x="414.6" y="210.7">1</text>
<text x="414.6" y="215.8">2</text>
<text x="173.3" y="218.3">2</text>
<text x="191" y="218.3">4</text>
<text x="178.9" y="226.8" transform="rotate(-90 178.9 226.8)">3</text>
<text x="372" y="224.3" transform="rotate(-90 372 224.3)">3</text>
<text x="211.4" y="239.9">1</text>
<text x="223.4" y="235.7" transform="rotate(-90 223.4 235.7)">5</text>
<text x="137" y="240.8" transform="rotate(-90 137 240.8)">3</text>
<text x="142.8" y="243.7">1</text>
<text x="211.4" y="245">2</text>
<text x="231.7" y="242.4">4</text>
<text x="137" y="248.4" transform="rotate(-90 137 248.4)">2</text>
<text x="223.4" y="250.9" transform="rotate(-90 223.4 250.9)">3</text>
</g>
<g font-size="1.3" fill="#c200c2">
<text x="304.9" y="121.7">24V_RUN</text>
<text x="364" y="159.8">REMOTE_ENABLE</text>
<text x="304.9" y="168.7">24V_RUN</text>
</g>
<g font-size="1.3" fill="#00f">
<text x="335.6" y="130.6">AUX1_LOGIC_IN</text>
<text x="181.8" y="153.5">AUX1_LOGIC_OUT</text>
<text x="319.1" y="217">AUX2_LOGIC_IN</text>
<text x="183.1" y="246.2">AUX2_LOGIC_OUT</text>
</g>
</svg>
